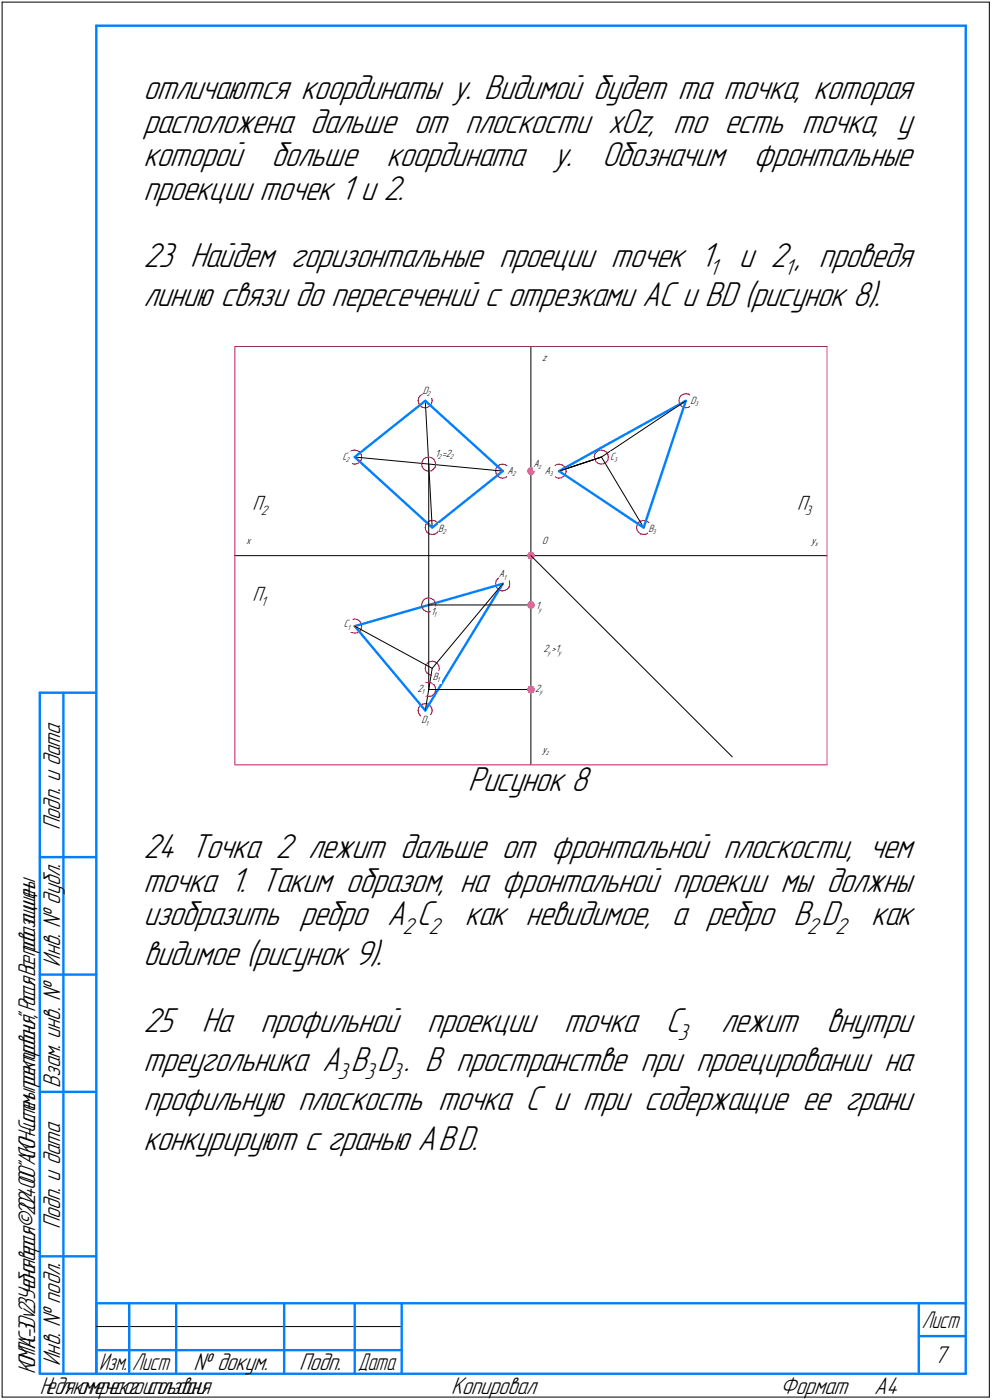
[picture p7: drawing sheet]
<svg xmlns="http://www.w3.org/2000/svg" width="211mm" height="298mm" viewBox="0 0 211 298" stroke-linecap="round" stroke-linejoin="round" font-family="sans-serif">
<g fill="none" stroke="#000" stroke-width=".21">
<path d="M.5 .5h210zM.5 .5v297zM210.5 .5v297zM112.9 73.8v44.5zM75.5 97.3l31.5 3zM90.5 85.3l1.4 27zM91.2 98.8v48zM128 97.3l8.9 15zM128 97.3l17.9-12zM50 118.3h62.9zM112.9 118.3h63zM112.9 118.3v44.5z"/>
<path d="M112.9 118.3l42.9 42.8zM118.9 100.3l9.1-3zM75.5 133.3l16.4 9zM91.2 128.8h21.7zM107 124.3l-15.1 18zM91.2 146.8h21.7zM91.9 142.3l-1.4 9zM.5 297.5h210zM20.5 282.4h65z"/>
</g>
<g fill="none" stroke="#0080ff" stroke-width=".51">
<path d="M20.5 5.5h185zM20.5 5.5v287zM205.5 5.5v287zM75.5 97.3l16.4 15zM75.5 97.3l15-12zM90.5 85.3l16.5 15zM145.9 85.3l-9 27zM91.9 112.3l15.1-12zM118.9 100.3l27-15zM118.9 100.3l18 12zM75.5 133.3l31.5-9zM75.5 133.3l15 18z"/>
<path d="M107 124.3l-16.5 27zM8.5 147.5v145zM8.5 147.5h12zM13.5 147.5v145zM8.5 182.5h12zM8.5 207.5h12zM8.5 232.5h12zM8.5 267.5h12zM20.5 277.5h185zM20.5 277.5v15zM27.5 277.5v15zM37.5 277.5v15z"/>
<path d="M60.5 277.5v15zM75.5 277.5v15zM85.5 277.5v15zM195.5 277.5v15zM8.5 292.5h12zM20.5 292.5h185zM20.5 287.5h7zM27.5 287.5h10zM37.5 287.5h23zM60.5 287.5h15zM75.5 287.5h10zM195.5 284.5h10z"/>
</g>
<path d="M50 73.8h125.9zM50 73.8v89zM175.9 73.8v89zM50 162.8h125.9z" fill="none" stroke="#c52b79" stroke-width=".21"/>
<g fill="#ff8080" stroke="#ff8080" stroke-width=".21">
<path d="M112.8 117.6h.3zM112.7 117.6h.5zM112.6 117.7h.8zM112.4 117.7h1.1zM112.4 117.8h1.2zM112.4 117.9h1.2zM112.3 117.9h1.3zM112.3 118h1.3zM112.3 118h1.3zM112.3 118.1h1.4zM112.3 118.1h1.4zM112.2 118.2h1.5zM112.2 118.3h1.5zM112.2 118.3h1.5zM112.2 118.4h1.5zM112.2 118.4h1.5zM112.3 118.5h1.4zM112.3 118.5h1.4zM112.3 118.6h1.3zM112.3 118.6h1.3zM112.3 118.7h1.3zM112.4 118.8h1.2zM112.4 118.8h1.2zM112.4 118.9h1.1zM112.6 118.9h.8zM112.7 119h.5zM112.8 119h.3z"/>
<path d="M112.8 99.6h.3zM112.7 99.6h.5zM112.6 99.7h.8zM112.4 99.7h1.1zM112.4 99.8h1.2zM112.4 99.9h1.2zM112.3 99.9h1.3zM112.3 100h1.3zM112.3 100h1.3zM112.3 100.1h1.4zM112.3 100.1h1.4zM112.2 100.2h1.5zM112.2 100.2h1.5zM112.2 100.3h1.5zM112.2 100.4h1.5zM112.2 100.4h1.5zM112.3 100.5h1.4zM112.3 100.5h1.4zM112.3 100.6h1.3zM112.3 100.6h1.3zM112.3 100.7h1.3zM112.4 100.8h1.2zM112.4 100.8h1.2zM112.4 100.9h1.1zM112.6 100.9h.8zM112.7 101h.5zM112.8 101h.3z"/>
<path d="M112.8 128.1h.3zM112.7 128.1h.5zM112.6 128.2h.8zM112.4 128.2h1.1zM112.4 128.3h1.2zM112.4 128.4h1.2zM112.3 128.4h1.3zM112.3 128.5h1.3zM112.3 128.5h1.3zM112.3 128.6h1.4zM112.3 128.6h1.4zM112.2 128.7h1.5zM112.2 128.7h1.5zM112.2 128.8h1.5zM112.2 128.9h1.5zM112.2 128.9h1.5zM112.3 129h1.4zM112.3 129h1.4zM112.3 129.1h1.3zM112.3 129.1h1.3zM112.3 129.2h1.3zM112.4 129.3h1.2zM112.4 129.3h1.2zM112.4 129.4h1.1zM112.6 129.4h.8zM112.7 129.5h.5zM112.8 129.5h.3z"/>
<path d="M112.8 146.1h.3zM112.7 146.1h.5zM112.6 146.2h.8zM112.4 146.2h1.1zM112.4 146.3h1.2zM112.4 146.4h1.2zM112.3 146.4h1.3zM112.3 146.5h1.3zM112.3 146.5h1.3zM112.3 146.6h1.4zM112.3 146.6h1.4zM112.2 146.7h1.5zM112.2 146.8h1.5zM112.2 146.8h1.5zM112.2 146.9h1.5zM112.2 146.9h1.5zM112.3 147h1.4zM112.3 147h1.4zM112.3 147.1h1.3zM112.3 147.2h1.3zM112.3 147.2h1.3zM112.4 147.3h1.2zM112.4 147.3h1.2zM112.4 147.4h1.1zM112.6 147.4h.8zM112.7 147.5h.5zM112.8 147.5h.3z"/>
</g>
<g fill="none" stroke="#f00" stroke-width=".21">
<path d="M73.9 97.3l.2 .5zM74.1 97.8l.2 .5zM74.1 96.7l-.2 .6zM74.3 98.3l.5 .4zM74.5 96.2l.4-.3zM74.5 96.2l-.4 .5zM74.8 98.7l.6 .1zM74.9 95.9l.6-.1zM75.4 98.8l.6-.1zM75.5 95.8l.5 .2zM76 98.7l.5-.3zM76 96l.5 .2z"/>
<path d="M76.5 96.2l.3 .5zM76.8 96.7l.1 .6zM76.8 98l-.3 .4zM76.9 97.4l-.1 .6zM76.9 97.3v.1zM89 85.3l.1 .6zM89.1 84.7l-.1 .6zM89.1 85.9l.3 .5zM89.4 86.4l.4 .3zM89.4 84.2l.5-.3zM89.4 84.2l-.3 .5zM89.7 98.8l.1 .5z"/>
<path d="M89.8 86.7l.6 .1zM89.8 99.3l.3 .6zM89.9 98.2l-.2 .6zM89.9 83.9l.6-.1zM90.1 99.9l.5 .3zM90.1 97.7l.5-.3zM90.1 97.7l-.2 .5zM90.4 86.8h.5zM90.5 83.8l.5 .1zM90.6 97.4l.6-.1zM90.9 86.8l.5-.4zM91 83.9l.5 .4z"/>
<path d="M91.2 97.3l.6 .1zM91.5 84.3l.3 .4zM91.8 86l-.4 .4zM91.8 97.4l.5 .4zM91.8 84.7l.1 .6zM91.9 85.4l-.1 .6zM91.9 85.4h.1M92.3 97.8l.3 .5zM92.6 98.3l.1 .5zM92.6 99.5l-.4 .4zM92.7 98.9l-.1 .6zM92.7 98.9h.1"/>
<path d="M105.6 99.7l-.2 .5zM105.9 99.2l.5-.3zM105.9 99.2l-.3 .5zM106.4 98.9l.6-.1zM107 98.8l.5 .1zM107.5 98.9l.5 .4zM108 99.3l.3 .4zM108.3 99.7l.1 .6zM117.6 99.7l-.1 .5zM117.9 99.2l.5-.3zM117.9 99.2l-.3 .5zM118.4 98.9l.6-.1z"/>
<path d="M119 98.8l.5 .1zM119.5 98.9l.5 .4zM120 99.3l.3 .4zM120.3 99.7l.2 .6zM126.4 97.3l.1 .5zM126.5 96.7l-.1 .6zM126.5 97.8l.3 .5zM126.8 98.3l.5 .4zM126.9 96.2l.5-.3zM126.9 96.2l-.4 .5zM127.3 98.7l.5 .1zM127.4 95.9l.6-.1z"/>
<path d="M127.8 98.8l.6-.1zM128 95.8l.5 .2zM128.4 98.7l.5-.3zM128.5 96l.5 .2zM129 96.2l.3 .5zM129.3 96.7l.1 .6zM129.3 98l-.4 .4zM129.4 97.4l-.1 .6zM129.4 97.3v.1zM144.4 85.3l.2 .6zM144.6 84.7l-.2 .6zM144.6 85.9l.2 .5z"/>
<path d="M144.8 86.4l.5 .3zM144.9 84.2l.5-.3zM144.9 84.2l-.3 .5zM145.3 86.7l.6 .1zM145.4 83.9l.6-.1zM145.9 86.8h.5zM146 83.8l.5 .1zM146.4 86.8l.5-.4zM146.5 83.9l.5 .4zM147 84.3l.3 .4zM147.3 86l-.4 .4zM147.3 84.7l.1 .6z"/>
<path d="M147.4 85.4l-.1 .6zM147.4 85.4h.1M90.5 112.3v.5zM90.5 112.8l.4 .5zM90.6 111.7l-.1 .6zM90.6 100.2l.5 .1zM90.9 113.3l.4 .4zM90.9 111.2l.5-.3zM90.9 111.2l-.3 .5zM91.1 100.3l.6-.1zM91.3 113.7l.6 .1zM91.4 110.9l.6-.1z"/>
<path d="M91.7 100.2l.5-.3zM91.9 113.8l.6-.1zM92 110.8l.6 .1zM92.5 113.7l.5-.2zM92.6 110.9l.4 .4zM93 111.3l.4 .5zM93.3 112.9l-.3 .6zM93.4 111.8l.1 .5zM93.5 112.4l-.2 .5zM93.5 112.4h.1M105.4 100.2l.2 .6zM105.6 100.8l.2 .5z"/>
<path d="M105.8 101.3l.5 .4zM106.3 101.7l.5 .1zM106.8 101.8l.7-.1zM107.5 101.7l.4-.3zM108.3 101l-.4 .4zM108.4 100.4l-.1 .6zM108.4 100.3v.1zM117.5 100.2v.6zM117.5 100.8l.4 .5zM117.9 101.3l.4 .4zM118.3 101.7l.6 .1zM118.9 101.8l.5-.1z"/>
<path d="M119.4 101.7l.5-.3zM120.3 101l-.4 .4zM120.5 100.4l-.2 .6zM120.5 100.3v.1zM135.4 112.3l.1 .5zM135.5 112.8l.4 .5zM135.6 111.7l-.2 .6zM135.9 113.3l.4 .4zM135.9 111.2l.5-.3zM135.9 111.2l-.3 .5zM136.3 113.7l.6 .1zM136.4 110.9l.5-.1z"/>
<path d="M136.9 113.8l.5-.1zM136.9 110.8l.7 .1zM137.4 113.7l.6-.2zM137.6 110.9l.4 .4zM138 111.3l.3 .5zM138.3 112.9l-.3 .6zM138.3 111.8l.2 .5zM138.5 112.4l-.2 .5zM138.5 112.4h.1M73.9 133.3l.2 .5zM74.1 133.8l.2 .5zM74.1 132.7l-.2 .6z"/>
<path d="M74.3 134.3l.5 .4zM74.5 132.2l.4-.3zM74.5 132.2l-.4 .5zM74.8 134.7l.6 .1zM74.9 131.9l.6-.1zM75.4 134.8l.6-.1zM75.5 131.8l.5 .1zM76 134.7l.5-.2zM76 131.9l.5 .3zM76.5 132.2l.3 .6zM76.8 132.8l.1 .5zM76.8 133.9l-.3 .6z"/>
<path d="M76.9 133.4l-.1 .5zM76.9 133.4h.1M89.7 128.7l.1 .6zM89.8 129.3l.3 .5zM89.9 128.2l-.2 .5zM90.1 129.8l.5 .4zM90.1 127.7l.5-.3zM90.1 127.7l-.2 .5zM90.6 130.2l.5 .1zM90.6 127.4l.6-.1zM91.1 130.3l.6-.1zM91.2 127.3l.6 .2z"/>
<path d="M91.7 130.2l.5-.3zM91.8 127.5l.5 .2zM92.3 127.7l.3 .5zM92.6 128.2l.1 .6zM92.6 129.5l-.4 .4zM92.7 128.9l-.1 .6zM92.7 128.8v.1zM105.4 124.2l.2 .7zM105.6 123.7l-.2 .5zM105.6 124.9l.2 .4zM105.8 125.3l.5 .3zM105.9 123.2l.5-.3z"/>
<path d="M105.9 123.2l-.3 .5zM106.3 125.6l.5 .2zM106.4 122.9l.6-.1zM106.8 125.8l.7-.1zM107 122.8l.5 .1zM107.5 125.7l.4-.3zM107.5 122.9l.5 .4zM108 123.3l.3 .4zM108.3 123.7l.1 .6zM108.3 125l-.4 .4zM108.4 124.4l-.1 .6zM108.4 124.3v.1z"/>
<path d="M89 151.3l.1 .5zM89.1 150.7l-.1 .6zM89.1 151.8l.3 .5zM89.4 152.3l.4 .4zM89.4 150.2l.5-.3zM89.4 150.2l-.3 .5zM89.7 146.8l.1 .5zM89.8 152.7l.6 .1zM89.8 147.3l.3 .5zM89.9 146.2l-.2 .6zM89.9 149.9l.6-.1zM90.1 147.8l.5 .4z"/>
<path d="M90.1 145.7l.5-.3zM90.1 145.7l-.2 .5zM90.4 152.8l.5-.1zM90.5 142.2v.6zM90.5 149.8l.5 .1zM90.5 142.8l.4 .5zM90.6 141.7l-.1 .5zM90.6 148.2l.5 .1zM90.6 145.4l.6-.1zM90.9 143.3l.4 .4zM90.9 141.2l.5-.3zM90.9 141.2l-.3 .5z"/>
<path d="M90.9 152.7l.5-.3zM91 149.9l.5 .4zM91.1 148.3l.6-.1zM91.2 145.3l.6 .1zM91.3 143.7l.6 .1zM91.4 140.9l.6-.1zM91.5 150.3l.3 .4zM91.7 148.2l.5-.3zM91.8 151.9l-.4 .5zM91.8 145.4l.5 .3zM91.8 150.7l.1 .6zM91.9 143.8l.6-.1z"/>
<path d="M91.9 151.4l-.1 .5zM91.9 151.3v.1zM92 140.8l.6 .1zM92.3 145.7l.3 .5zM92.5 143.7l.5-.3zM92.6 140.9l.4 .3zM92.6 146.2l.1 .6zM92.6 147.4l-.4 .5zM92.7 146.9l-.1 .5zM92.7 146.9h.1M93 141.2l.4 .5zM93.3 143l-.3 .4z"/>
<path d="M93.4 141.7l.1 .6zM93.5 142.4l-.2 .6zM93.5 142.3v.1z"/>
</g>
<g fill="#fff" stroke="#fff" stroke-width=".21">
<path d="M115.4 114h1.4zM115.4 114.1h1.4zM115.4 114.1h1.4zM115.4 114.2h1.4zM115.4 114.2h1.4zM115.4 114.3h1.4zM115.4 114.4h1.4zM115.4 114.4h1.4zM115.4 114.5h1.4zM115.4 114.5h1.4zM115.4 114.6h1.4zM115.4 114.6h1.4zM115.4 114.7h1.4zM115.4 114.8h1.4zM115.4 114.8h1.4zM115.4 114.9h1.4zM115.4 114.9h1.4zM115.4 115h1.4zM115.4 115h1.4zM115.4 115.1h1.4zM115.4 115.1h1.4zM115.4 115.2h1.4zM115.4 115.3h1.4zM115.4 115.3h1.4zM115.4 115.4h1.4zM115.4 115.4h1.4zM115.4 115.5h1.4zM115.4 115.5h1.4zM115.4 115.6h1.4zM115.4 115.7h1.4zM115.4 115.7h1.4zM115.4 115.8h1.4zM115.4 115.8h1.4zM115.4 115.9h1.4zM115.4 115.9h1.4zM115.4 116h1.4zM115.4 116h1.4zM115.4 116.1h1.4z"/>
<path d="M115.4 158.6h1.9zM115.4 158.6h1.9zM115.4 158.7h1.9zM115.4 158.7h1.9zM115.4 158.8h1.9zM115.4 158.8h1.9zM115.4 158.9h1.9zM115.4 158.9h1.9zM115.4 159h1.9zM115.4 159.1h1.9zM115.4 159.1h1.9zM115.4 159.2h1.9zM115.4 159.2h1.9zM115.4 159.3h1.9zM115.4 159.3h1.9zM115.4 159.4h1.9zM115.4 159.5h1.9zM115.4 159.5h1.9zM115.4 159.6h1.9zM115.4 159.6h1.9zM115.4 159.7h1.9zM115.4 159.7h1.9zM115.4 159.8h1.9zM115.4 159.9h1.9zM115.4 159.9h1.9zM115.4 160h1.9zM115.4 160h1.9zM115.4 160.1h1.9zM115.4 160.1h1.9zM115.4 160.2h1.9zM115.4 160.2h1.9zM115.4 160.3h1.9zM115.4 160.4h1.9zM115.4 160.4h1.9zM115.4 160.5h1.9zM115.4 160.5h1.9zM115.4 160.6h1.9zM115.4 160.6h1.9zM115.4 160.7h1.9zM115.4 160.8h1.9zM115.4 160.8h1.9zM115.4 160.9h1.9zM115.4 160.9h1.9zM115.4 161h1.9zM115.4 161h1.9z"/>
<path d="M52.4 114h1.3zM52.4 114.1h1.3zM52.4 114.1h1.3zM52.4 114.2h1.3zM52.4 114.2h1.3zM52.4 114.3h1.3zM52.4 114.4h1.3zM52.4 114.4h1.3zM52.4 114.5h1.3zM52.4 114.5h1.3zM52.4 114.6h1.3zM52.4 114.6h1.3zM52.4 114.7h1.3zM52.4 114.8h1.3zM52.4 114.8h1.3zM52.4 114.9h1.3zM52.4 114.9h1.3zM52.4 115h1.3zM52.4 115h1.3zM52.4 115.1h1.3zM52.4 115.1h1.3zM52.4 115.2h1.3zM52.4 115.3h1.3zM52.4 115.3h1.3zM52.4 115.4h1.3zM52.4 115.4h1.3zM52.4 115.5h1.3zM52.4 115.5h1.3zM52.4 115.6h1.3zM52.4 115.7h1.3zM52.4 115.7h1.3zM52.4 115.8h1.3zM52.4 115.8h1.3zM52.4 115.9h1.3zM52.4 115.9h1.3zM52.4 116h1.3zM52.4 116h1.3zM52.4 116.1h1.3z"/>
<path d="M115.4 75.2h1.3zM115.4 75.2h1.3zM115.4 75.3h1.3zM115.4 75.4h1.3zM115.4 75.4h1.3zM115.4 75.5h1.3zM115.4 75.5h1.3zM115.4 75.6h1.3zM115.4 75.6h1.3zM115.4 75.7h1.3zM115.4 75.7h1.3zM115.4 75.8h1.3zM115.4 75.9h1.3zM115.4 75.9h1.3zM115.4 76h1.3zM115.4 76h1.3zM115.4 76.1h1.3zM115.4 76.1h1.3zM115.4 76.2h1.3zM115.4 76.3h1.3zM115.4 76.3h1.3zM115.4 76.4h1.3zM115.4 76.4h1.3zM115.4 76.5h1.3zM115.4 76.5h1.3zM115.4 76.6h1.3zM115.4 76.7h1.3zM115.4 76.7h1.3zM115.4 76.8h1.3zM115.4 76.8h1.3zM115.4 76.9h1.3zM115.4 76.9h1.3zM115.4 77h1.3zM115.4 77h1.3zM115.4 77.1h1.3zM115.4 77.2h1.3zM115.4 77.2h1.3zM115.4 77.3h1.3z"/>
<path d="M172.6 114h1.9zM172.6 114.1h1.9zM172.6 114.1h1.9zM172.6 114.2h1.9zM172.6 114.2h1.9zM172.6 114.3h1.9zM172.6 114.4h1.9zM172.6 114.4h1.9zM172.6 114.5h1.9zM172.6 114.5h1.9zM172.6 114.6h1.9zM172.6 114.6h1.9zM172.6 114.7h1.9zM172.6 114.8h1.9zM172.6 114.8h1.9zM172.6 114.9h1.9zM172.6 114.9h1.9zM172.6 115h1.9zM172.6 115h1.9zM172.6 115.1h1.9zM172.6 115.1h1.9zM172.6 115.2h1.9zM172.6 115.3h1.9zM172.6 115.3h1.9zM172.6 115.4h1.9zM172.6 115.4h1.9zM172.6 115.5h1.9zM172.6 115.5h1.9zM172.6 115.6h1.9zM172.6 115.7h1.9zM172.6 115.7h1.9zM172.6 115.8h1.9zM172.6 115.8h1.9zM172.6 115.9h1.9zM172.6 115.9h1.9zM172.6 116h1.9zM172.6 116h1.9zM172.6 116.1h1.9zM172.6 116.2h1.9zM172.6 116.2h1.9zM172.6 116.3h1.9zM172.6 116.3h1.9zM172.6 116.4h1.9zM172.6 116.4h1.9zM172.6 116.5h1.9z"/>
<path d="M53.7 105.3h4.4zM53.7 105.3h4.4zM53.7 105.4h4.4zM53.7 105.4h4.4zM53.7 105.5h4.4zM53.7 105.6h4.4zM53.7 105.6h4.4zM53.7 105.7h4.4zM53.7 105.7h4.4zM53.7 105.8h4.4zM53.7 105.8h4.4zM53.7 105.9h4.4zM53.7 105.9h4.4zM53.7 106h4.4zM53.7 106.1h4.4zM53.7 106.1h4.4zM53.7 106.2h4.4zM53.7 106.2h4.4zM53.7 106.3h4.4zM53.7 106.3h4.4zM53.7 106.4h4.4zM53.7 106.5h4.4zM53.7 106.5h4.4zM53.7 106.6h4.4zM53.7 106.6h4.4zM53.7 106.7h4.4zM53.7 106.7h4.4zM53.7 106.8h4.4zM53.7 106.8h4.4zM53.7 106.9h4.4zM53.7 107h4.4zM53.7 107h4.4zM53.7 107.1h4.4zM53.7 107.1h4.4zM53.7 107.2h4.4zM53.7 107.2h4.4zM53.7 107.3h4.4zM53.7 107.4h4.4zM53.7 107.4h4.4zM53.7 107.5h4.4zM53.7 107.5h4.4zM53.7 107.6h4.4zM53.7 107.6h4.4zM53.7 107.7h4.4zM53.7 107.8h4.4zM53.7 107.8h4.4zM53.7 107.9h4.4zM53.7 107.9h4.4zM53.7 108h4.4zM53.7 108h4.4zM53.7 108.1h4.4zM53.7 108.1h4.4zM53.7 108.2h4.4zM53.7 108.3h4.4zM53.7 108.3h4.4zM53.7 108.4h4.4zM53.7 108.4h4.4zM53.7 108.5h4.4zM53.7 108.5h4.4zM53.7 108.6h4.4zM53.7 108.7h4.4zM53.7 108.7h4.4zM53.7 108.8h4.4zM53.7 108.8h4.4zM53.7 108.9h4.4zM53.7 108.9h4.4zM53.7 109h4.4zM53.7 109.1h4.4zM53.7 109.1h4.4zM53.7 109.2h4.4zM53.7 109.2h4.4zM53.7 109.3h4.4zM53.7 109.3h4.4zM53.7 109.4h4.4zM53.7 109.4h4.4zM53.7 109.5h4.4zM53.7 109.6h4.4zM53.7 109.6h4.4zM53.7 109.7h4.4zM53.7 109.7h4.4zM53.7 109.8h4.4zM53.7 109.8h4.4zM53.7 109.9h4.4zM53.7 110h4.4zM53.7 110h4.4zM53.7 110.1h4.4zM53.7 110.1h4.4zM53.7 110.2h4.4z"/>
<path d="M53.7 124.6h3.9zM53.7 124.6h3.9zM53.7 124.7h3.9zM53.7 124.7h3.9zM53.7 124.8h3.9zM53.7 124.9h3.9zM53.7 124.9h3.9zM53.7 125h3.9zM53.7 125h3.9zM53.7 125.1h3.9zM53.7 125.1h3.9zM53.7 125.2h3.9zM53.7 125.3h3.9zM53.7 125.3h3.9zM53.7 125.4h3.9zM53.7 125.4h3.9zM53.7 125.5h3.9zM53.7 125.5h3.9zM53.7 125.6h3.9zM53.7 125.6h3.9zM53.7 125.7h3.9zM53.7 125.8h3.9zM53.7 125.8h3.9zM53.7 125.9h3.9zM53.7 125.9h3.9zM53.7 126h3.9zM53.7 126h3.9zM53.7 126.1h3.9zM53.7 126.2h3.9zM53.7 126.2h3.9zM53.7 126.3h3.9zM53.7 126.3h3.9zM53.7 126.4h3.9zM53.7 126.4h3.9zM53.7 126.5h3.9zM53.7 126.5h3.9zM53.7 126.6h3.9zM53.7 126.7h3.9zM53.7 126.7h3.9zM53.7 126.8h3.9zM53.7 126.8h3.9zM53.7 126.9h3.9zM53.7 126.9h3.9zM53.7 127h3.9zM53.7 127.1h3.9zM53.7 127.1h3.9zM53.7 127.2h3.9zM53.7 127.2h3.9zM53.7 127.3h3.9zM53.7 127.3h3.9zM53.7 127.4h3.9zM53.7 127.5h3.9zM53.7 127.5h3.9zM53.7 127.6h3.9zM53.7 127.6h3.9zM53.7 127.7h3.9zM53.7 127.7h3.9zM53.7 127.8h3.9zM53.7 127.8h3.9zM53.7 127.9h3.9zM53.7 128h3.9zM53.7 128h3.9zM53.7 128.1h3.9zM53.7 128.1h3.9zM53.7 128.2h3.9zM53.7 128.2h3.9zM53.7 128.3h3.9zM53.7 128.4h3.9zM53.7 128.4h3.9zM53.7 128.5h3.9zM53.7 128.5h3.9zM53.7 128.6h3.9zM53.7 128.6h3.9zM53.7 128.7h3.9zM53.7 128.7h3.9zM53.7 128.8h3.9zM53.7 128.9h3.9zM53.7 128.9h3.9zM53.7 129h3.9zM53.7 129h3.9zM53.7 129.1h3.9zM53.7 129.1h3.9zM53.7 129.2h3.9zM53.7 129.3h3.9zM53.7 129.3h3.9zM53.7 129.4h3.9zM53.7 129.4h3.9zM53.7 129.5h3.9zM53.7 129.5h3.9z"/>
<path d="M169.6 105.3h4.1zM169.6 105.3h4.1zM169.6 105.4h4.1zM169.6 105.4h4.1zM169.6 105.5h4.1zM169.6 105.6h4.1zM169.6 105.6h4.1zM169.6 105.7h4.1zM169.6 105.7h4.1zM169.6 105.8h4.1zM169.6 105.8h4.1zM169.6 105.9h4.1zM169.6 105.9h4.1zM169.6 106h4.1zM169.6 106.1h4.1zM169.6 106.1h4.1zM169.6 106.2h4.1zM169.6 106.2h4.1zM169.6 106.3h4.1zM169.6 106.3h4.1zM169.6 106.4h4.1zM169.6 106.5h4.1zM169.6 106.5h4.1zM169.6 106.6h4.1zM169.6 106.6h4.1zM169.6 106.7h4.1zM169.6 106.7h4.1zM169.6 106.8h4.1zM169.6 106.8h4.1zM169.6 106.9h4.1zM169.6 107h4.1zM169.6 107h4.1zM169.6 107.1h4.1zM169.6 107.1h4.1zM169.6 107.2h4.1zM169.6 107.2h4.1zM169.6 107.3h4.1zM169.6 107.4h4.1zM169.6 107.4h4.1zM169.6 107.5h4.1zM169.6 107.5h4.1zM169.6 107.6h4.1zM169.6 107.6h4.1zM169.6 107.7h4.1zM169.6 107.8h4.1zM169.6 107.8h4.1zM169.6 107.9h4.1zM169.6 107.9h4.1zM169.6 108h4.1zM169.6 108h4.1zM169.6 108.1h4.1zM169.6 108.1h4.1zM169.6 108.2h4.1zM169.6 108.3h4.1zM169.6 108.3h4.1zM169.6 108.4h4.1zM169.6 108.4h4.1zM169.6 108.5h4.1zM169.6 108.5h4.1zM169.6 108.6h4.1zM169.6 108.7h4.1zM169.6 108.7h4.1zM169.6 108.8h4.1zM169.6 108.8h4.1zM169.6 108.9h4.1zM169.6 108.9h4.1zM169.6 109h4.1zM169.6 109.1h4.1zM169.6 109.1h4.1zM169.6 109.2h4.1zM169.6 109.2h4.1zM169.6 109.3h4.1zM169.6 109.3h4.1zM169.6 109.4h4.1zM169.6 109.4h4.1zM169.6 109.5h4.1zM169.6 109.6h4.1zM169.6 109.6h4.1zM169.6 109.7h4.1zM169.6 109.7h4.1zM169.6 109.8h4.1zM169.6 109.8h4.1zM169.6 109.9h4.1zM169.6 110h4.1zM169.6 110h4.1zM169.6 110.1h4.1zM169.6 110.1h4.1zM169.6 110.2h4.1z"/>
<path d="M113.5 97.8h2.2zM113.5 97.8h2.2zM113.5 97.9h2.2zM113.5 97.9h2.2zM113.5 98h2.2zM113.5 98h2.2zM113.5 98.1h2.2zM113.5 98.2h2.2zM113.5 98.2h2.2zM113.5 98.3h2.2zM113.5 98.3h2.2zM113.5 98.4h2.2zM113.5 98.4h2.2zM113.5 98.5h2.2zM113.5 98.6h2.2zM113.5 98.6h2.2zM113.5 98.7h2.2zM113.5 98.7h2.2zM113.5 98.8h2.2zM113.5 98.8h2.2zM113.5 98.9h2.2zM113.5 98.9h2.2zM113.5 99h2.2zM113.5 99.1h2.2zM113.5 99.1h2.2zM113.5 99.2h2.2zM113.5 99.2h2.2zM113.5 99.3h2.2zM113.5 99.3h2.2zM113.5 99.4h2.2zM113.5 99.5h2.2zM113.5 99.5h2.2zM113.5 99.6h2.2zM113.5 99.6h2.2zM113.5 99.7h2.2zM113.5 99.7h2.2zM113.5 99.8h2.2zM113.5 99.9h2.2zM113.5 99.9h2.2zM113.5 100h2.2zM113.5 100h2.2zM113.5 100.1h2.2zM113.5 100.1h2.2zM113.5 100.2h2.2z"/>
<path d="M115.9 99.2h2.2zM115.9 99.3h2.2zM115.9 99.3h2.2zM115.9 99.4h2.2zM115.9 99.5h2.2zM115.9 99.5h2.2zM115.9 99.6h2.2zM115.9 99.6h2.2zM115.9 99.7h2.2zM115.9 99.7h2.2zM115.9 99.8h2.2zM115.9 99.9h2.2zM115.9 99.9h2.2zM115.9 100h2.2zM115.9 100h2.2zM115.9 100.1h2.2zM115.9 100.1h2.2zM115.9 100.2h2.2zM115.9 100.2h2.2zM115.9 100.3h2.2zM115.9 100.4h2.2zM115.9 100.4h2.2zM115.9 100.5h2.2zM115.9 100.5h2.2zM115.9 100.6h2.2zM115.9 100.6h2.2zM115.9 100.7h2.2zM115.9 100.8h2.2zM115.9 100.8h2.2zM115.9 100.9h2.2zM115.9 100.9h2.2zM115.9 101h2.2zM115.9 101h2.2zM115.9 101.1h2.2zM115.9 101.1h2.2zM115.9 101.2h2.2zM115.9 101.3h2.2zM115.9 101.3h2.2zM115.9 101.4h2.2zM115.9 101.4h2.2zM115.9 101.5h2.2zM115.9 101.5h2.2zM115.9 101.6h2.2zM115.9 101.7h2.2z"/>
<path d="M106.2 121.3h2zM106.2 121.4h2zM106.2 121.4h2zM106.2 121.5h2zM106.2 121.5h2zM106.2 121.6h2zM106.2 121.6h2zM106.2 121.7h2zM106.2 121.8h2zM106.2 121.8h2zM106.2 121.9h2zM106.2 121.9h2zM106.2 122h2zM106.2 122h2zM106.2 122.1h2zM106.2 122.1h2zM106.2 122.2h2zM106.2 122.3h2zM106.2 122.3h2zM106.2 122.4h2zM106.2 122.4h2zM106.2 122.5h2zM106.2 122.5h2zM106.2 122.6h2zM106.2 122.7h2zM106.2 122.7h2zM106.2 122.8h2zM106.2 122.8h2zM106.2 122.9h2zM106.2 122.9h2zM106.2 123h2zM106.2 123h2zM106.2 123.1h2zM106.2 123.2h2zM106.2 123.2h2zM106.2 123.3h2zM106.2 123.3h2zM106.2 123.4h2zM106.2 123.4h2zM106.2 123.5h2zM106.2 123.6h2zM106.2 123.6h2zM106.2 123.7h2zM106.2 123.7h2z"/>
<path d="M107.9 99.2h2.3zM107.9 99.3h2.3zM107.9 99.3h2.3zM107.9 99.4h2.3zM107.9 99.5h2.3zM107.9 99.5h2.3zM107.9 99.6h2.3zM107.9 99.6h2.3zM107.9 99.7h2.3zM107.9 99.7h2.3zM107.9 99.8h2.3zM107.9 99.9h2.3zM107.9 99.9h2.3zM107.9 100h2.3zM107.9 100h2.3zM107.9 100.1h2.3zM107.9 100.1h2.3zM107.9 100.2h2.3zM107.9 100.2h2.3zM107.9 100.3h2.3zM107.9 100.4h2.3zM107.9 100.4h2.3zM107.9 100.5h2.3zM107.9 100.5h2.3zM107.9 100.6h2.3zM107.9 100.6h2.3zM107.9 100.7h2.3zM107.9 100.8h2.3zM107.9 100.8h2.3zM107.9 100.9h2.3zM107.9 100.9h2.3zM107.9 101h2.3zM107.9 101h2.3zM107.9 101.1h2.3zM107.9 101.1h2.3zM107.9 101.2h2.3zM107.9 101.3h2.3zM107.9 101.3h2.3zM107.9 101.4h2.3zM107.9 101.4h2.3zM107.9 101.5h2.3zM107.9 101.5h2.3zM107.9 101.6h2.3zM107.9 101.7h2.3z"/>
<path d="M93.2 111.5h2.2zM93.2 111.6h2.2zM93.2 111.6h2.2zM93.2 111.7h2.2zM93.2 111.8h2.2zM93.2 111.8h2.2zM93.2 111.9h2.2zM93.2 111.9h2.2zM93.2 112h2.2zM93.2 112h2.2zM93.2 112.1h2.2zM93.2 112.2h2.2zM93.2 112.2h2.2zM93.2 112.3h2.2zM93.2 112.3h2.2zM93.2 112.4h2.2zM93.2 112.4h2.2zM93.2 112.5h2.2zM93.2 112.6h2.2zM93.2 112.6h2.2zM93.2 112.7h2.2zM93.2 112.7h2.2zM93.2 112.8h2.2zM93.2 112.8h2.2zM93.2 112.9h2.2zM93.2 112.9h2.2zM93.2 113h2.2zM93.2 113.1h2.2zM93.2 113.1h2.2zM93.2 113.2h2.2zM93.2 113.2h2.2zM93.2 113.3h2.2zM93.2 113.3h2.2zM93.2 113.4h2.2zM93.2 113.5h2.2zM93.2 113.5h2.2zM93.2 113.6h2.2zM93.2 113.6h2.2zM93.2 113.7h2.2zM93.2 113.7h2.2zM93.2 113.8h2.2zM93.2 113.8h2.2zM93.2 113.9h2.2zM93.2 114h2.2z"/>
<path d="M92.1 143h1.9zM92.1 143.1h1.9zM92.1 143.1h1.9zM92.1 143.2h1.9zM92.1 143.3h1.9zM92.1 143.3h1.9zM92.1 143.4h1.9zM92.1 143.4h1.9zM92.1 143.5h1.9zM92.1 143.5h1.9zM92.1 143.6h1.9zM92.1 143.7h1.9zM92.1 143.7h1.9zM92.1 143.8h1.9zM92.1 143.8h1.9zM92.1 143.9h1.9zM92.1 143.9h1.9zM92.1 144h1.9zM92.1 144h1.9zM92.1 144.1h1.9zM92.1 144.2h1.9zM92.1 144.2h1.9zM92.1 144.3h1.9zM92.1 144.3h1.9zM92.1 144.4h1.9zM92.1 144.4h1.9zM92.1 144.5h1.9zM92.1 144.6h1.9zM92.1 144.6h1.9zM92.1 144.7h1.9zM92.1 144.7h1.9zM92.1 144.8h1.9zM92.1 144.8h1.9zM92.1 144.9h1.9zM92.1 144.9h1.9zM92.1 145h1.9zM92.1 145.1h1.9zM92.1 145.1h1.9zM92.1 145.2h1.9zM92.1 145.2h1.9zM92.1 145.3h1.9zM92.1 145.3h1.9zM92.1 145.4h1.9zM92.1 145.5h1.9z"/>
<path d="M138 111.5h2zM138 111.6h2zM138 111.6h2zM138 111.7h2zM138 111.8h2zM138 111.8h2zM138 111.9h2zM138 111.9h2zM138 112h2zM138 112h2zM138 112.1h2zM138 112.2h2zM138 112.2h2zM138 112.3h2zM138 112.3h2zM138 112.4h2zM138 112.4h2zM138 112.5h2zM138 112.6h2zM138 112.6h2zM138 112.7h2zM138 112.7h2zM138 112.8h2zM138 112.8h2zM138 112.9h2zM138 112.9h2zM138 113h2zM138 113.1h2zM138 113.1h2zM138 113.2h2zM138 113.2h2zM138 113.3h2zM138 113.3h2zM138 113.4h2zM138 113.5h2zM138 113.5h2zM138 113.6h2zM138 113.6h2zM138 113.7h2zM138 113.7h2zM138 113.8h2zM138 113.8h2zM138 113.9h2zM138 114h2z"/>
<path d="M72.9 96.2h2zM72.9 96.3h2zM72.9 96.4h2zM72.9 96.4h2zM72.9 96.5h2zM72.9 96.5h2zM72.9 96.6h2zM72.9 96.6h2zM72.9 96.7h2zM72.9 96.7h2zM72.9 96.8h2zM72.9 96.9h2zM72.9 96.9h2zM72.9 97h2zM72.9 97h2zM72.9 97.1h2zM72.9 97.1h2zM72.9 97.2h2zM72.9 97.3h2zM72.9 97.3h2zM72.9 97.4h2zM72.9 97.4h2zM72.9 97.5h2zM72.9 97.5h2zM72.9 97.6h2zM72.9 97.6h2zM72.9 97.7h2zM72.9 97.8h2zM72.9 97.8h2zM72.9 97.9h2zM72.9 97.9h2zM72.9 98h2zM72.9 98h2zM72.9 98.1h2zM72.9 98.2h2zM72.9 98.2h2zM72.9 98.3h2zM72.9 98.3h2zM72.9 98.4h2zM72.9 98.4h2zM72.9 98.5h2zM72.9 98.6h2zM72.9 98.6h2zM72.9 98.7h2z"/>
<path d="M73.2 131.9h1.8zM73.2 132h1.8zM73.2 132h1.8zM73.2 132.1h1.8zM73.2 132.1h1.8zM73.2 132.2h1.8zM73.2 132.2h1.8zM73.2 132.3h1.8zM73.2 132.4h1.8zM73.2 132.4h1.8zM73.2 132.5h1.8zM73.2 132.5h1.8zM73.2 132.6h1.8zM73.2 132.6h1.8zM73.2 132.7h1.8zM73.2 132.8h1.8zM73.2 132.8h1.8zM73.2 132.9h1.8zM73.2 132.9h1.8zM73.2 133h1.8zM73.2 133h1.8zM73.2 133.1h1.8zM73.2 133.2h1.8zM73.2 133.2h1.8zM73.2 133.3h1.8zM73.2 133.3h1.8zM73.2 133.4h1.8zM73.2 133.4h1.8zM73.2 133.5h1.8zM73.2 133.5h1.8zM73.2 133.6h1.8zM73.2 133.7h1.8zM73.2 133.7h1.8zM73.2 133.8h1.8zM73.2 133.8h1.8zM73.2 133.9h1.8zM73.2 133.9h1.8zM73.2 134h1.8zM73.2 134.1h1.8zM73.2 134.1h1.8zM73.2 134.2h1.8zM73.2 134.2h1.8zM73.2 134.3h1.8zM73.2 134.3h1.8zM73.2 134.4h1.8z"/>
<path d="M129.8 96.2h2zM129.8 96.3h2zM129.8 96.4h2zM129.8 96.4h2zM129.8 96.5h2zM129.8 96.5h2zM129.8 96.6h2zM129.8 96.6h2zM129.8 96.7h2zM129.8 96.7h2zM129.8 96.8h2zM129.8 96.9h2zM129.8 96.9h2zM129.8 97h2zM129.8 97h2zM129.8 97.1h2zM129.8 97.1h2zM129.8 97.2h2zM129.8 97.3h2zM129.8 97.3h2zM129.8 97.4h2zM129.8 97.4h2zM129.8 97.5h2zM129.8 97.5h2zM129.8 97.6h2zM129.8 97.6h2zM129.8 97.7h2zM129.8 97.8h2zM129.8 97.8h2zM129.8 97.9h2zM129.8 97.9h2zM129.8 98h2zM129.8 98h2zM129.8 98.1h2zM129.8 98.2h2zM129.8 98.2h2zM129.8 98.3h2zM129.8 98.3h2zM129.8 98.4h2zM129.8 98.4h2zM129.8 98.5h2zM129.8 98.6h2zM129.8 98.6h2zM129.8 98.7h2z"/>
<path d="M89.6 152.3h2zM89.6 152.4h2zM89.6 152.5h2zM89.6 152.5h2zM89.6 152.6h2zM89.6 152.6h2zM89.6 152.7h2zM89.6 152.7h2zM89.6 152.8h2zM89.6 152.9h2zM89.6 152.9h2zM89.6 153h2zM89.6 153h2zM89.6 153.1h2zM89.6 153.1h2zM89.6 153.2h2zM89.6 153.2h2zM89.6 153.3h2zM89.6 153.4h2zM89.6 153.4h2zM89.6 153.5h2zM89.6 153.5h2zM89.6 153.6h2zM89.6 153.6h2zM89.6 153.7h2zM89.6 153.8h2zM89.6 153.8h2zM89.6 153.9h2zM89.6 153.9h2zM89.6 154h2zM89.6 154h2zM89.6 154.1h2zM89.6 154.1h2zM89.6 154.2h2zM89.6 154.3h2zM89.6 154.3h2zM89.6 154.4h2zM89.6 154.4h2zM89.6 154.5h2zM89.6 154.5h2zM89.6 154.6h2zM89.6 154.7h2zM89.6 154.7h2zM89.6 154.8h2z"/>
<path d="M90 82.1h2.1zM90 82.2h2.1zM90 82.2h2.1zM90 82.3h2.1zM90 82.4h2.1zM90 82.4h2.1zM90 82.5h2.1zM90 82.5h2.1zM90 82.6h2.1zM90 82.6h2.1zM90 82.7h2.1zM90 82.7h2.1zM90 82.8h2.1zM90 82.9h2.1zM90 82.9h2.1zM90 83h2.1zM90 83h2.1zM90 83.1h2.1zM90 83.1h2.1zM90 83.2h2.1zM90 83.3h2.1zM90 83.3h2.1zM90 83.4h2.1zM90 83.4h2.1zM90 83.5h2.1zM90 83.5h2.1zM90 83.6h2.1zM90 83.7h2.1zM90 83.7h2.1zM90 83.8h2.1zM90 83.8h2.1zM90 83.9h2.1zM90 83.9h2.1zM90 84h2.1zM90 84h2.1zM90 84.1h2.1zM90 84.2h2.1zM90 84.2h2.1zM90 84.3h2.1zM90 84.3h2.1zM90 84.4h2.1zM90 84.4h2.1zM90 84.5h2.1zM90 84.6h2.1zM90 84.6h2.1z"/>
<path d="M146.9 84.2h2.1zM146.9 84.3h2.1zM146.9 84.3h2.1zM146.9 84.4h2.1zM146.9 84.4h2.1zM146.9 84.5h2.1zM146.9 84.6h2.1zM146.9 84.6h2.1zM146.9 84.7h2.1zM146.9 84.7h2.1zM146.9 84.8h2.1zM146.9 84.8h2.1zM146.9 84.9h2.1zM146.9 84.9h2.1zM146.9 85h2.1zM146.9 85.1h2.1zM146.9 85.1h2.1zM146.9 85.2h2.1zM146.9 85.2h2.1zM146.9 85.3h2.1zM146.9 85.3h2.1zM146.9 85.4h2.1zM146.9 85.5h2.1zM146.9 85.5h2.1zM146.9 85.6h2.1zM146.9 85.6h2.1zM146.9 85.7h2.1zM146.9 85.7h2.1zM146.9 85.8h2.1zM146.9 85.9h2.1zM146.9 85.9h2.1zM146.9 86h2.1zM146.9 86h2.1zM146.9 86.1h2.1zM146.9 86.1h2.1zM146.9 86.2h2.1zM146.9 86.2h2.1zM146.9 86.3h2.1zM146.9 86.4h2.1zM146.9 86.4h2.1zM146.9 86.5h2.1zM146.9 86.5h2.1zM146.9 86.6h2.1zM146.9 86.6h2.1zM146.9 86.7h2.1z"/>
<path d="M92.6 95.6h4.4zM92.6 95.7h4.4zM92.6 95.7h4.4zM92.6 95.8h4.4zM92.6 95.8h4.4zM92.6 95.9h4.4zM92.6 96h4.4zM92.6 96h4.4zM92.6 96.1h4.4zM92.6 96.1h4.4zM92.6 96.2h4.4zM92.6 96.2h4.4zM92.6 96.3h4.4zM92.6 96.4h4.4zM92.6 96.4h4.4zM92.6 96.5h4.4zM92.6 96.5h4.4zM92.6 96.6h4.4zM92.6 96.6h4.4zM92.6 96.7h4.4zM92.6 96.7h4.4zM92.6 96.8h4.4zM92.6 96.9h4.4zM92.6 96.9h4.4zM92.6 97h4.4zM92.6 97h4.4zM92.6 97.1h4.4zM92.6 97.1h4.4zM92.6 97.2h4.4zM92.6 97.3h4.4zM92.6 97.3h4.4zM92.6 97.4h4.4zM92.6 97.4h4.4zM92.6 97.5h4.4zM92.6 97.5h4.4zM92.6 97.6h4.4zM92.6 97.6h4.4zM92.6 97.7h4.4zM92.6 97.8h4.4zM92.6 97.8h4.4zM92.6 97.9h4.4zM92.6 97.9h4.4zM92.6 98h4.4zM92.6 98h4.4zM92.6 98.1h4.4z"/>
<path d="M91.7 129.3h1.5zM91.7 129.3h1.5zM91.7 129.4h1.5zM91.7 129.4h1.5zM91.7 129.5h1.5zM91.7 129.5h1.5zM91.7 129.6h1.5zM91.7 129.7h1.5zM91.7 129.7h1.5zM91.7 129.8h1.5zM91.7 129.8h1.5zM91.7 129.9h1.5zM91.7 129.9h1.5zM91.7 130h1.5zM91.7 130h1.5zM91.7 130.1h1.5zM91.7 130.2h1.5zM91.7 130.2h1.5zM91.7 130.3h1.5zM91.7 130.3h1.5zM91.7 130.4h1.5zM91.7 130.4h1.5zM91.7 130.5h1.5zM91.7 130.6h1.5zM91.7 130.6h1.5zM91.7 130.7h1.5zM91.7 130.7h1.5zM91.7 130.8h1.5zM91.7 130.8h1.5zM91.7 130.9h1.5zM91.7 131h1.5zM91.7 131h1.5zM91.7 131.1h1.5zM91.7 131.1h1.5zM91.7 131.2h1.5zM91.7 131.2h1.5zM91.7 131.3h1.5zM91.7 131.3h1.5zM91.7 131.4h1.5zM91.7 131.5h1.5zM91.7 131.5h1.5zM91.7 131.6h1.5zM91.7 131.6h1.5zM91.7 131.7h1.5zM91.7 131.7h1.5z"/>
<path d="M88.8 145.6h2zM88.8 145.6h2zM88.8 145.7h2zM88.8 145.7h2zM88.8 145.8h2zM88.8 145.9h2zM88.8 145.9h2zM88.8 146h2zM88.8 146h2zM88.8 146.1h2zM88.8 146.1h2zM88.8 146.2h2zM88.8 146.2h2zM88.8 146.3h2zM88.8 146.4h2zM88.8 146.4h2zM88.8 146.5h2zM88.8 146.5h2zM88.8 146.6h2zM88.8 146.6h2zM88.8 146.7h2zM88.8 146.8h2zM88.8 146.8h2zM88.8 146.9h2zM88.8 146.9h2zM88.8 147h2zM88.8 147h2zM88.8 147.1h2zM88.8 147.2h2zM88.8 147.2h2zM88.8 147.3h2zM88.8 147.3h2zM88.8 147.4h2zM88.8 147.4h2zM88.8 147.5h2zM88.8 147.5h2zM88.8 147.6h2zM88.8 147.7h2zM88.8 147.7h2zM88.8 147.8h2zM88.8 147.8h2zM88.8 147.9h2zM88.8 147.9h2zM88.8 148h2z"/>
<path d="M114 128.1h1.8zM114 128.1h1.8zM114 128.2h1.8zM114 128.2h1.8zM114 128.3h1.8zM114 128.4h1.8zM114 128.4h1.8zM114 128.5h1.8zM114 128.5h1.8zM114 128.6h1.8zM114 128.6h1.8zM114 128.7h1.8zM114 128.7h1.8zM114 128.8h1.8zM114 128.9h1.8zM114 128.9h1.8zM114 129h1.8zM114 129h1.8zM114 129.1h1.8zM114 129.1h1.8zM114 129.2h1.8zM114 129.3h1.8zM114 129.3h1.8zM114 129.4h1.8zM114 129.4h1.8zM114 129.5h1.8zM114 129.5h1.8zM114 129.6h1.8zM114 129.7h1.8zM114 129.7h1.8zM114 129.8h1.8zM114 129.8h1.8zM114 129.9h1.8zM114 129.9h1.8zM114 130h1.8zM114 130h1.8zM114 130.1h1.8zM114 130.2h1.8zM114 130.2h1.8zM114 130.3h1.8zM114 130.3h1.8zM114 130.4h1.8zM114 130.4h1.8zM114 130.5h1.8z"/>
<path d="M113.9 145.6h2zM113.9 145.6h2zM113.9 145.7h2zM113.9 145.7h2zM113.9 145.8h2zM113.9 145.9h2zM113.9 145.9h2zM113.9 146h2zM113.9 146h2zM113.9 146.1h2zM113.9 146.1h2zM113.9 146.2h2zM113.9 146.2h2zM113.9 146.3h2zM113.9 146.4h2zM113.9 146.4h2zM113.9 146.5h2zM113.9 146.5h2zM113.9 146.6h2zM113.9 146.6h2zM113.9 146.7h2zM113.9 146.8h2zM113.9 146.8h2zM113.9 146.9h2zM113.9 146.9h2zM113.9 147h2zM113.9 147h2zM113.9 147.1h2zM113.9 147.2h2zM113.9 147.2h2zM113.9 147.3h2zM113.9 147.3h2zM113.9 147.4h2zM113.9 147.4h2zM113.9 147.5h2zM113.9 147.5h2zM113.9 147.6h2zM113.9 147.7h2zM113.9 147.7h2zM113.9 147.8h2zM113.9 147.8h2zM113.9 147.9h2zM113.9 147.9h2zM113.9 148h2z"/>
<path d="M115.7 137.2h4.2zM115.7 137.2h4.2zM115.7 137.3h4.2zM115.7 137.3h4.2zM115.7 137.4h4.2zM115.7 137.4h4.2zM115.7 137.5h4.2zM115.7 137.6h4.2zM115.7 137.6h4.2zM115.7 137.7h4.2zM115.7 137.7h4.2zM115.7 137.8h4.2zM115.7 137.8h4.2zM115.7 137.9h4.2zM115.7 138h4.2zM115.7 138h4.2zM115.7 138.1h4.2zM115.7 138.1h4.2zM115.7 138.2h4.2zM115.7 138.2h4.2zM115.7 138.3h4.2zM115.7 138.3h4.2zM115.7 138.4h4.2zM115.7 138.5h4.2zM115.7 138.5h4.2zM115.7 138.6h4.2zM115.7 138.6h4.2zM115.7 138.7h4.2zM115.7 138.7h4.2zM115.7 138.8h4.2zM115.7 138.9h4.2zM115.7 138.9h4.2zM115.7 139h4.2zM115.7 139h4.2zM115.7 139.1h4.2zM115.7 139.1h4.2zM115.7 139.2h4.2zM115.7 139.2h4.2zM115.7 139.3h4.2zM115.7 139.4h4.2zM115.7 139.4h4.2zM115.7 139.5h4.2zM115.7 139.5h4.2zM115.7 139.6h4.2z"/>
</g>
<g font-size="7.8">
<text x="30.5" y="21.1">отличаются координаты y. Видимой будет та точка, которая</text>
<text x="30.5" y="28.2">расположена дальше от плоскости xOz, то есть точка, у</text>
<text x="30.5" y="35.4">которой</text>
<text x="57.7" y="35.4">больше</text>
<text x="82.2" y="35.4">координата</text>
<text x="117.8" y="35.4">y.</text>
<text x="128.1" y="35.4">Обозначим</text>
<text x="160.3" y="35.4">фронтальные</text>
<text x="30.5" y="42.5">проекции точек 1 и 2.</text>
<text x="30.5" y="56.8">23 Найдем горизонтальные проеции точек 1</text>
<text x="157.2" y="56.8">и 2 , проведя</text>
<text x="30.5" y="65.1">линию связи до пересечений с отрезками AC и BD (рисунок 8).</text>
<text x="99.5" y="168.5">Рисунок 8</text>
<text x="30.5" y="182.8">24 Точка 2 лежит дальше от фронтальной плоскости, чем</text>
<text x="30.5" y="189.9">точка 1. Таким образом, на фронтальной проекии мы должны</text>
<text x="30.5" y="197.1">изобразить ребро A C</text>
<text x="98.9" y="197.1">как невидимое, а ребро B D</text>
<text x="185.3" y="197.1">как</text>
<text x="30.5" y="205.4">видимое (рисунок 9).</text>
<text x="30.5" y="219.7">25</text>
<text x="43" y="219.7">На</text>
<text x="55.4" y="219.7">профильной</text>
<text x="90.9" y="219.7">проекции</text>
<text x="120" y="219.7">точка</text>
<text x="141.6" y="219.7">С</text>
<text x="153.4" y="219.7">лежит</text>
<text x="175.8" y="219.7">внутри</text>
<text x="30.5" y="228">треугольника A B D . В пространстве при проецировании на</text>
<text x="30.5" y="236.4">профильную плоскость точка С и три содержащие ее грани</text>
<text x="30.5" y="244.8">конкурируют с гранью ABD.</text>
</g>
<g font-size="5.5">
<text x="12.8" y="176.7" transform="rotate(-90 12.8 176.7)">Подп. и дата</text>
<text x="12.8" y="205.8" transform="rotate(-90 12.8 205.8)">Инв. № дубл.</text>
<text x="12.8" y="231.6" transform="rotate(-90 12.8 231.6)">Взам. инв. №</text>
<text x="12.8" y="261.7" transform="rotate(-90 12.8 261.7)">Подп. и дата</text>
<text x="12.8" y="290.8" transform="rotate(-90 12.8 290.8)">Инв. № подл.</text>
<text x="41.2" y="291.8">№ докум.</text>
<text x="63.6" y="291.8">Подп.</text>
<text x="198.8" y="290.3">7</text>
<text x="96" y="296.8">Копировал</text>
<text x="166" y="296.8">Формат</text>
<text x="186" y="296.8">A4</text>
</g>
<g font-size="5.4">
<text x="196.1" y="282.8">Лист</text>
<text x="7.5" y="292.5" transform="rotate(-90 7.5 292.5)">КОМПАС-3Dv23Учебнаяверсия©2024ООО&quot;АСКОН-Системыпроектирования&quot;,Россия.Всеправазащищены.</text>
<text x="21.1" y="291.8">Изм.</text>
<text x="28.1" y="291.8">Лист</text>
<text x="76.1" y="291.8">Дата</text>
<text x="8.5" y="296.7">Недлякоммерческогоиспользования</text>
</g>
<g font-size="5.2">
<text x="150.9" y="58.5">1</text>
<text x="166.8" y="58.5">1</text>
<text x="85.6" y="198.8">2</text>
<text x="91.2" y="198.8">2</text>
<text x="171.7" y="198.8">2</text>
<text x="177.6" y="198.8">2</text>
<text x="144.1" y="221.4">3</text>
<text x="71.8" y="229.8">3</text>
<text x="77.5" y="229.8">3</text>
<text x="83.2" y="229.8">3</text>
</g>
<g font-size="4.7">
<text x="53.8" y="108.6">П</text>
<text x="169.6" y="108.6">П</text>
<text x="53.8" y="127.9">П</text>
</g>
<g font-size="3.1">
<text x="55.5" y="109.6">2</text>
<text x="171.3" y="109.6">3</text>
<text x="55.5" y="129">1</text>
</g>
<g font-size="2.4">
<text x="115.4" y="76.9">z</text>
<text x="90" y="83.8">D</text>
<text x="146.9" y="85.9">D</text>
<text x="72.9" y="97.9">C</text>
<text x="92.6" y="97.3">1 =2</text>
<text x="107.9" y="100.9">A</text>
<text x="113.5" y="99.4">A</text>
<text x="115.9" y="100.9">A</text>
<text x="129.8" y="97.9">C</text>
<text x="93.3" y="113.2">B</text>
<text x="137.9" y="113.2">B</text>
<text x="52.4" y="115.7">x</text>
<text x="115.4" y="115.7">О</text>
<text x="172.6" y="115.7">y</text>
<text x="106.1" y="123">A</text>
<text x="91.7" y="131">1</text>
<text x="114" y="129.8">1</text>
<text x="73.2" y="133.6">C</text>
<text x="115.6" y="138.8">2 &gt;1</text>
<text x="88.8" y="147.2">2</text>
<text x="92.1" y="144.7">B</text>
<text x="113.9" y="147.2">2</text>
<text x="89.7" y="154">D</text>
<text x="115.4" y="160.3">y</text>
</g>
<g font-size="1.6">
<text x="90.8" y="84.3">2</text>
<text x="147.8" y="86.4">3</text>
<text x="73.6" y="98.4">2</text>
<text x="93.2" y="97.8">2</text>
<text x="95.7" y="97.8">2</text>
<text x="108.9" y="101.4">2</text>
<text x="114.5" y="99.9">z</text>
<text x="116.9" y="101.4">3</text>
<text x="130.6" y="98.4">3</text>
<text x="94.1" y="113.7">2</text>
<text x="138.8" y="113.7">3</text>
<text x="173.3" y="116.2">x</text>
<text x="107.1" y="123.5">1</text>
<text x="92.2" y="131.5">1</text>
<text x="114.5" y="130.3">y</text>
<text x="73.9" y="134.1">1</text>
<text x="116.5" y="139.4">y</text>
<text x="118.7" y="139.4">y</text>
<text x="89.7" y="147.8">1</text>
<text x="92.9" y="145.2">1</text>
<text x="114.8" y="147.8">y</text>
<text x="90.5" y="154.5">1</text>
<text x="116.1" y="160.8">z</text>
</g>
</svg>
